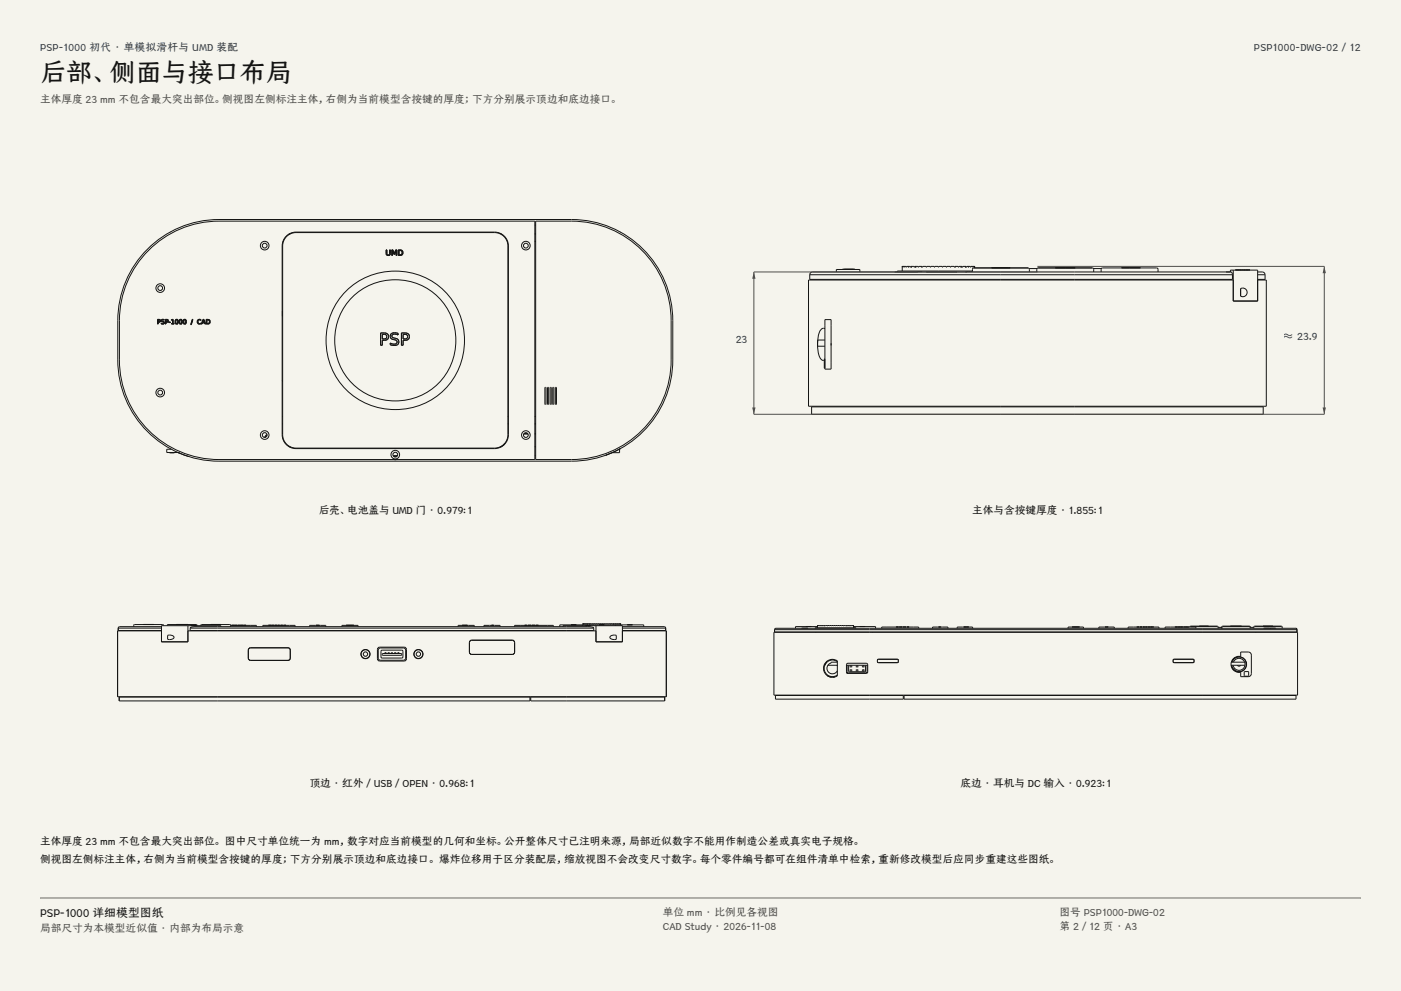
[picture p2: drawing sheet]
<svg xmlns="http://www.w3.org/2000/svg" width="420mm" height="297mm" viewBox="0 0 420 297" stroke-linecap="round" stroke-linejoin="round" font-family="sans-serif">
<g fill="#f5f4ed">
<path d="M0 0h420v297h-420z"/>
<path d="M12 12h396v275h-396z"/>
</g>
<g fill="none" stroke="#141413" stroke-width=".3">
<path d="M44.2 74.7a30.3 30.3 0 0 1 21.4-8.9h105.8a30.3 30.3 0 0 1 30.3 30.3v11.8a30.3 30.3 0 0 1-30.3 30.3h-105.8a30.3 30.3 0 0 1-30.3-30.3v-11.8a30.2 30.2 0 0 1 8.9-21.4zM44.5 75a29.8 29.8 0 0 1 21.1-8.7h94.7v71.4h-94.7a29.9 29.9 0 0 1-29.8-29.8v-11.8a29.8 29.8 0 0 1 8.7-21.1zM50.8 69.6v.1M51.1 69.5l-.1 .1M84.8 72.4h.2M84.8 72.3h.2M85.9 70.9a4 4 0 0 1 2.8-1.2h59.6a4 4 0 0 1 4 4v56.6a4 4 0 0 1-4 4h-59.6a4 4 0 0 1-4-4v-56.6a4 4 0 0 1 1.2-2.8zM86.1 70.5a4.1 4.1 0 0 1 2.6-.9h59.6a4.2 4.2 0 0 1 4.1 4.1v56.6a4.2 4.2 0 0 1-4.1 4.1h-59.6a4.2 4.2 0 0 1-4.1-4.1v-56.6a4.1 4.1 0 0 1 1.5-3.2zM86.5 70.2h.3M86.8 70h.3M114.3 69.6v.1M115.8 74.9h.2v1a.42 .42 0 0 0 .4 .5 .42 .42 0 0 0 .4-.5v-1h.2v1a.63 .63 0 0 1-.6 .7 .63 .63 0 0 1-.6-.7z"/>
<path d="M117.4 74.9h.4l.4 1.1 .4-1.1h.4v1.7h-.3v-1.5l-.4 1.1h-.2l-.4-1.1v1.5h-.3zM119.4 74.9a.94 .94 0 0 1 1.4 .8 .94 .94 0 0 1-1.4 .9zM119.6 75.1a.69 .69 0 0 1 1 .6 .69 .69 0 0 1-1 .7zM122.7 69.6v.1M149.9 70h.3M150.2 70.2h.3M152 72.3h.2M152 72.4h.2M160.3 67.5h.3M160.3 70h.3M160.3 70.2h.3M160.3 72.3h.3"/>
<path d="M160.3 72.4h.3M160.6 66.3h10.8a29.9 29.9 0 0 1 29.8 29.8v11.8a29.9 29.9 0 0 1-29.8 29.8h-10.8zM185.9 69.5l.1 .1M186.2 69.6v.1M270.5 79.8v1.4M270.5 79.8h.1M270.5 79.8v.2M270.6 79.8h.1M270.7 79.8h.1M270.7 79.8v.2l.1-.2M270.8 79.8h.3M271.1 79.8h.1"/>
<path d="M271.1 79.8v.2v-.2M271.1 79.8h.4M271.5 79.8v.2l.7-.2M271.5 79.8h.1M272.2 79.8h.2M272.2 79.8v.2l.2-.2M272.4 79.8h.4v.2l.5-.2M273.1 79.8v.2l.2-.2M273.3 79.8h.7v.2l.7-.2M274.4 79.8v.2h.3v-.2M274.7 79.8h.5v.2l.9-.2M276.1 79.8v.2h.5v-.2h1v.2h.2v-.2h1v.2h.2v-.2h1v.2h.2v-.2h1v.2h.2v-.2h1v.2h.3v-.2h.9v.2h.3v-.2h.9v.2h.3v-.2h.9v.2h.5v-.2"/>
<path d="M276.1 79.8h.3v.2M286.5 79.8h.7v.2l.8-.2M286.5 79.8h-.2v.2M288 79.8h.4v.2l.9-.2M288 79.8v.2h.3v-.2M289.3 79.8h.3v.2l.7-.2M289.3 79.8v.2l.2-.2M290.3 79.8h.1M290.3 79.8v.2l.1-.2M290.4 79.8l.7 .2v-.2M291.1 79.8h.1M291.1 79.8h.4"/>
<path d="M291.5 79.8v.2l.1-.2M291.5 79.8h.1M291.6 79.8h.3M291.9 79.8h.1M291.9 79.8v.2v-.2M291.9 79.8h.2M292.1 79.8h.1M292.1 79.8l.1 .2M292.1 79.8l.1 .5M47.2 95.7h.5a.45 .45 0 0 1 .4 .6 .45 .45 0 0 1-.7 .3v.5h-.2zM47.4 95.9h.3a.26 .26 0 0 1 .2 .2 .26 .26 0 0 1-.2 .3h-.3zM48.4 95.8h.8v.2l-.2-.1a.28 .28 0 0 0-.4 0 .28 .28 0 0 0 0 .3 .51 .51 0 0 1 .7 .2 .51 .51 0 0 1-.3 .7 .51 .51 0 0 1-.7-.2h.1a.31 .31 0 0 0 .6 .1 .31 .31 0 0 0-.2-.5l-.5-.3z"/>
<path d="M49.6 95.7h.4a.45 .45 0 0 1 .5 .6 .45 .45 0 0 1-.7 .3v.5h-.2zM49.8 95.9h.2a.26 .26 0 0 1 .3 .2 .26 .26 0 0 1-.3 .3h-.2zM50.6 96.5l.5 .2zM51.4 95.8l.5-.1v1.2l.3 .2h-.8l.3-.2v-1l-.3 .1zM52.6 95.9a.66 .66 0 0 1 .9 .3 .66 .66 0 0 1-.3 .9 .7 .7 0 0 1-.7-.4 .7 .7 0 0 1 .1-.8zM52.9 95.9a.55 .55 0 0 1 .4 .5 .55 .55 0 0 1-.4 .5l-.2-.5zM53.8 95.9a.66 .66 0 0 1 .9 .3 .66 .66 0 0 1-.3 .9 .7 .7 0 0 1-.7-.4 .7 .7 0 0 1 .1-.8zM54.1 95.9a.55 .55 0 0 1 .4 .5 .55 .55 0 0 1-.4 .5l-.2-.5zM55 95.9a.66 .66 0 0 1 .9 .3 .66 .66 0 0 1-.3 .9 .7 .7 0 0 1-.7-.4 .7 .7 0 0 1 .1-.8zM55.3 95.9a.55 .55 0 0 1 .4 .5 .55 .55 0 0 1-.4 .5l-.2-.5zM57.7 95.7h.1l-.6 1.6zM59.3 95.9a.53 .53 0 0 1 .9 .1 .54 .54 0 0 0-.7 0 .54 .54 0 0 0 0 .8 .54 .54 0 0 0 .7 0 .66 .66 0 0 1-1 .1 .66 .66 0 0 1 .1-1z"/>
<path d="M60.9 95.7h.2l.5 1.4-.3-.3h-.6l-.3 .3zM61 95.9l.3 .7h-.6zM61.8 95.7a.78 .78 0 0 1 1.2 .7 .78 .78 0 0 1-1.2 .7zM62 95.9a.57 .57 0 0 1 .8 .5 .57 .57 0 0 1-.8 .6zM84.6 93.2v1.6M114.1 99.8h1.1a1.11 1.11 0 0 1 1.3 1.1 1.11 1.11 0 0 1-1.3 1.1h-.6v1.5h-.5zM120.3 99.8h1.2a1.11 1.11 0 0 1 1.2 1.1 1.11 1.11 0 0 1-1.2 1.1h-.7v1.5h-.5zM242.8 82.3v1.4h126.7v-1.4M242.8 82.3h126.7M242.8 82.3a.91 .91 0 0 1 1.1-.8h125.1l.5 .8M247.3 98.5a1.25 1.25 0 0 0-1.7 1.2 11.3 11.3 0 0 0 .3 7.7l.6 .6h.6M247.3 95.8h1.8v14.8h-1.8z"/>
<path d="M250.7 81.5v-.7h7.1v.7M252.6 80.7h3.3M252.6 80.7h.1M253.1 80.7h.2M253.1 80.7h.1M253.3 80.7h.1M255.1 80.7h.1M255.3 80.7h.1M255.4 80.7h.4M255.8 80.7h.2M255.8 80.7h.1M255.9 80.7h.1"/>
<path d="M256 80.7h.3M256 80.7h.1M256.1 80.7h.1M256.3 80.7h.1M268.2 81.5h8.2M277.8 81.5h9.1M289.4 81.5h.1M289.5 81.5h1.9M291.5 81.2h-22.5v.3M291.9 80.3l-.3 .2-.1 1M291.9 80.3h16.3M291.9 80.3h8.2"/>
<path d="M297.3 80.3h.1M297.3 80.2v.1M297.3 80.2h5.5M300.1 80.3h8.1M300.1 80.2v.1M302.8 80.3h.1M302.8 80.2v.1M308.2 80.3l.3 .2 .1 1M308.5 80.5h2.4M311.2 80.3l-.3 .2-.1 1M311.2 80.3h16.3M311.2 80.3h8.1"/>
<path d="M316.4 80.2h2.9M316.4 80.2v.1M319.3 80.3h8.2M319.3 80.2h3M322.3 80.2v.1M327.5 80.3l.3 .2 .1 1M327.8 80.5h2.4M330.1 81.5l.1-1 .3-.2h15a1.28 1.28 0 0 1 1.7 .4v.8M336.2 80.2v.1M336.2 80.2h5.7M341.9 80.2v.1M368.9 83.7v.2"/>
<path d="M369.7 83.9h-127.3v37.9h137.2v-37.9h-2.6M369.7 81h7.3v9.2h-7.3zM369.7 81h-.8v.5h-1.3M371.5 80.9h.9M371.5 80.9h.1M371.5 80.9h-1.2h1.2M371.9 86.5a1.3 1.3 0 0 1 2 1.1 1.3 1.3 0 0 1-2 1.1zM372.4 80.9h2.3h-2.3M372.4 80.9h.1M377 82.3h2.2M377 81.5h1.3a.89 .89 0 0 1 .9 .8M379.2 82.3v1.4h-2.2"/>
<path d="M84.6 114v.1M84.6 114.3h.1M84.6 114.1l.1 .1M114.6 100.2h.6a.69 .69 0 0 1 .8 .7 .69 .69 0 0 1-.8 .7h-.6zM117.3 100l1-.3 1 .2v.5l-.5-.2a.77 .77 0 0 0-.9 0 .77 .77 0 0 0-.3 .9l.1 .1a1.48 1.48 0 0 1 1.8 1.6 2 2 0 0 1-2.5 .5v-.5l.6 .3a.87 .87 0 0 0 1 0 .87 .87 0 0 0 .4-.9l-.3-.2a1.78 1.78 0 0 1-1.7-1.2zM120.8 100.2h.7a.69 .69 0 0 1 .7 .7 .69 .69 0 0 1-.7 .7h-.7zM163.4 116.1l.3 .1-.1 5-.3-.1zM164.2 116.1l.3 .1-.1 5-.3-.1zM164.9 116.1l.4 .1-.2 5-.2-.1zM165.7 116.1l.3 .1-.1 5-.2-.1zM166.5 116.1l.3 .1-.1 5-.2-.1zM247.1 107.6l.2 2.7z"/>
<path d="M247.3 101.9h-2.1l-.1 1.5v.4h2.2M247.3 107.9h.1M249.1 102.9v.6M51 135.6h2.4M51 135.6l-.2 .1h1.5l-.2-.1M51.4 134.6h-1.4v1h1M53.4 135.6l.5 .2M53.4 135.6l3.1 1.2M56.5 136.8h.1M80 130.2l-.7 .9M80.1 130.4l-.6 .7M84.6 129.9h.1"/>
<path d="M84.6 127.1h.1M84.6 127h.1M84.6 124.8h.1M84.6 130.1h.1M86.5 133.8h.3M86.8 134h.3M117.8 136.5h1.4M118 136.5a.61 .61 0 0 0 1 0M118.1 137.7h.8M151.3 132.9l-.4 .6-1 .4M152.3 127.1h.1M152.3 127h.1"/>
<path d="M152.3 124.8h.1M158.2 129.9l-1.1 .1M158.3 130.1h-1.3M160.3 136.5h.3M160.3 134h.3M160.3 129.9h.3M160.3 127.1h.3M160.3 127h.3M160.3 124.8h.3M160.3 133.8h.3M160.3 130.1h.3M181.9 136.3l-.2 .1"/>
<path d="M182.2 136.2h.1M182.5 136.1h-.1M183.3 135.8l-.2 .1M183.5 135.7h2.2v-1.1l.2-.1-4.4 2M243.3 121.9h135.4v2.3h-135.4z"/>
<circle cx="79.3" cy="73.6" r="1.3"/>
<circle cx="79.3" cy="73.6" r=".72"/>
<circle cx="157.6" cy="73.6" r="1.3"/>
<circle cx="157.6" cy="73.6" r=".72"/>
<circle cx="48" cy="86.3" r="1.3"/>
<circle cx="48" cy="86.3" r=".72"/>
<circle cx="48" cy="117.7" r="1.3"/>
<circle cx="48" cy="117.7" r=".72"/>
<circle cx="118.4" cy="102" r="20.8"/>
<circle cx="118.4" cy="102" r="18.2"/>
<circle cx="79.3" cy="130.4" r="1.3"/>
<circle cx="79.3" cy="130.4" r=".72"/>
<circle cx="118.5" cy="136.3" r="1.3"/>
<circle cx="118.5" cy="136.3" r=".72"/>
<circle cx="157.6" cy="130.4" r="1.3"/>
<circle cx="157.6" cy="130.4" r=".72"/>
</g>
<path d="M311 81.5h-85v42.7h85" fill="none" stroke="#504e49" stroke-width=".3"/>
<g fill="#504e49">
<path d="M226 81.5l.5 2h-1z"/>
<path d="M225.5 122.1h1l-.5 2.1z"/>
</g>
<path d="M311 79.8h86v44.4h-86" fill="none" stroke="#504e49" stroke-width=".3"/>
<g fill="#504e49">
<path d="M397 79.8l.5 2.1h-1z"/>
<path d="M396.5 122.1h1l-.5 2.1z"/>
</g>
<g fill="none" stroke="#141413" stroke-width=".3">
<path d="M35.4 188.2v.8h13M35.4 188.2h13M43 187.1h3.1M43 187.1v.1M46.1 187.1v.1M48.4 189.1h-13.1v19.7h164.5v-19.7h-13.2M48.4 187.5h7.9v4.9h-7.9zM48.4 187.8h-10.1a4.5 4.5 0 0 0-2.8 .2l-.1 .2M49 187.5l-.2-.3h-8.5l-.2 .6M50.2 187.5l.2-.3h8.4l.3 .3M50.2 190.4h.2a1.21 1.21 0 0 1 1.7 .8 1.78 1.78 0 0 1-1.9 .4zM52.9 187.1h3.4"/>
<path d="M52.9 187.1v.1M54.6 187.1v.1M56.3 189.1h122.4M56.3 187.5h9.9v.3M56.3 187.1v.1M57 188.2v.8h2.7h118.3v-.8M57 188.2l.6-.3 1.2-.1h117.4l1.2 .1 .6 .3M57 188.2h121M57.2 187.5h.1M57.5 187.5h.7M57.5 187.5h.1M58.9 187.5h.1"/>
<path d="M60.2 187.5l.2-.3h8.5l.2 .6M63.2 187.1h2.9M63.2 187.1v.1M66.1 187.1h.1M66.1 187.1v.1M66.2 189v.1M69.1 187.4h7.8v.4M69.4 187.4h1M69.4 187.4h.1M70.3 187.4h.1M70.4 187.4h.1M71.1 187.4h-.7"/>
<path d="M71.1 187.4h.1M71.2 187.4h1.8M71.2 187.4h.1M71.6 187.4h.1M71.8 187.4h.1M72.1 187.4h.1M73 187.4h.1M73.1 187.4h.7M73.1 187.4h.1M73.8 187.4h.1M74.6 194.3l.5-.2 11.5 .1 .4 .6v2.7l-.7 .4h-11.4l-.5-.7v-2.4zM78.8 187.8v-.4h9.7v.4"/>
<path d="M80.4 187.4h.9M80.4 187.4h.1M81.3 187.4h.1M81.4 187.4h.8M81.4 187.4h.1M82.2 187.4h.1M82.4 187.4h.7M82.4 187.4h.1M83.1 187.4h.1M83.2 187.4h.7M83.2 187.4h.1M83.7 187.4h.1"/>
<path d="M83.9 187.4h.1M84.1 187.4h.7M84.1 187.4h.1M84.8 187.4h.1M85 187.4h.1M85.1 187.4h.6M85.1 187.4h.1M85.7 187.4h.1M92.8 187.8v-.4h4.9v.4M94.7 187.4h.3M94.7 187.4h.1M95 187.4h.2"/>
<path d="M95 187.4h.1M95.2 187.4h.1M95.3 187.4h.1M95.5 187.4h.2M95.5 187.4h-.2M95.5 187.4h.1M95.7 187.4h.1M102.5 187.8v-.4h4.8v.4M103.8 187.4h2.3M103.8 187.4h.1M106.1 187.4h.1M113.3 194.2l.5-.2h7.6l.5 .6-.1 3.1-.6 .4h-7.6l-.5-.7v-2.8z"/>
<path d="M113.6 194.4l.4-.2h7.2l.4 .6v2.7l-.6 .4-7.2-.1-.4-.6v-2.4zM114.3 195l.2-.2 6.1 .1 .2 .3-.1 1.9-.2 .1h-6.1l-.2-.3zM114.6 195.9h5.7l.1 .4-5.7 .1zM115.4 195.7v.1M115.4 195.7h.3M115.4 195.8h.3M115.8 195.7v.1M116.3 195.7v.1M116.4 195.7l.3 .1h-.3M117.3 195.7l.4 .1zM118.3 195.7l.4 .1zM119.2 195.7l.4 .1z"/>
<path d="M137.3 187.8v-.4h4.9v.4M138.6 187.4h1.5M138.6 187.4h.1M139.2 187.4h.1M139.4 187.4h.1M140.1 187.4h.1M140.9 192.1l.5-.2h12.5l.4 .6-.1 3.2-.6 .4h-12.5l-.4-.6v-3zM145.1 187.8v-.4h4.8v.4M147.3 187.4h.7M147.3 187.4h.1M148 187.4h.1M154.3 187.8v-.4h11.6v.4"/>
<path d="M157.3 187.4h.7M157.3 187.4h.1M158 187.4h.1M158.2 187.4h1M158.2 187.4h.1M158.5 187.4h.1M158.7 187.4h.1M159 187.4h.1M159.2 187.4h.1M159.4 187.4h1M159.4 187.4h.1M160.4 187.4h.1"/>
<path d="M160.6 187.4h.8M160.6 187.4h.1M160.8 187.4h.1M161.3 187.4h.1M161.4 187.4h.1M167.8 187.8v-.5h25.2v.5M168.8 189v.1M171.2 187.3h1.6M174.6 187.3v.2M174.8 186.9l-.1 .4M174.8 186.9l-.1 .1M174.8 186.9h.1"/>
<path d="M174.9 186.9h.1M175 187h.1M175 186.9v.1M175 186.9h.1M175.1 186.9h.2M175.3 186.9h.3M175.3 186.9h.1M175.6 187.5h.1M175.6 186.9h.1M175.7 186.9h.5M176.1 186.9v.1M176.2 186.9h.7"/>
<path d="M176.2 186.9l-.1 .1M176.3 187.3v.2M176.7 187.5h.1M176.8 186.9h.1M176.9 186.9h.8M177 187.5h.1M177.7 186.9h5.4M177.7 186.9l.1 .1M178.7 187.5h7.9v4.9h-7.9zM178.7 187.5h-9.9v.3M179.6 187.3h1.6M180.4 187.2v.1"/>
<path d="M183 190.7l.9-.4 .9 .1v1.2h-.2a1.19 1.19 0 0 1-1.7-.8zM183.1 186.9h.8M183.1 186.9l-.1 .1M183.9 186.9h.7M183.9 186.9h.1M184.5 187.3v.2M184.6 186.9h.5M184.6 186.9l.1 .1M184.7 186.9v.1M185.1 186.9h.1M185.1 186.9h.4M185.5 186.9h.1"/>
<path d="M185.5 186.9h.2M185.7 186.9h.1M185.8 186.9h.1M185.9 186.9h.1M186 186.9l.1 .1M186 186.9h.1M186 186.9l.1 .4M186.2 187.3v.2M186.6 188.2h13M186.6 187.8h10.1a4.5 4.5 0 0 1 2.8 .2l.1 .2M188 187.3h1.6M199.6 188.2v.8h-13"/>
<path d="M232 189.5h157v18.8h-157zM232.2 188.7v.7h156.6v-.7M232.2 188.7h156.6M232.2 188.7l.4-.4h155.8l.4 .4M240.3 188.2h1.9M240.3 188.2v.1M241.7 187.8h1.5M242.2 188.2v.1M244.3 188.3h12.3M244.6 189.4v.1M244.9 187.8v.4M245.1 187.8h-6.6v.5"/>
<path d="M245.1 187.5h.1M245.1 187.5v.7M245.1 187.5v.1M245.2 187.5h.1M245.2 187.6h.1M245.2 187.5v.1M245.2 187.5h.2M245.4 187.5h.1M245.4 187.6h.1M245.4 187.5v.1M245.4 187.5h.2M245.6 187.5h.3"/>
<path d="M245.6 187.5h.1M245.9 187.5h.1M246 187.5h.5M246.4 187.5v.1M246.5 187.5h.7M246.5 187.5l-.2 .1M247 187.5v.1M247 199.4h.1M247 199.4h.2M247.1 199.2h.1M247.2 187.5h.7M247.2 187.5l-.3 .1"/>
<path d="M247.5 198.6h.1M247.5 198.9l-.3 .5M247.6 198.5h.3l-.7 .9M247.6 198.4a2.68 2.68 0 0 1 3.4-.3v4.4a2.68 2.68 0 0 1-3.5-.5 2.68 2.68 0 0 1 .1-3.6zM247.9 187.5h5.2M247.9 187.5l.1 .1M248.1 198h.1M248.2 199.4h2.8M248.4 197.9h.1M248.6 197.8h.1M249.6 197.6h.2M249.6 197.6l-.6 .1"/>
<path d="M250.9 199.4l.1 .2M251 198.5a2.62 2.62 0 0 0-2.9 1 1.64 1.64 0 0 0 .7 2.2 1.64 1.64 0 0 0 2.2-.7M251 198.3a2.49 2.49 0 0 0-3.3 .3 2.49 2.49 0 0 0 0 3.4 2.49 2.49 0 0 0 3.3 .3M253.1 187.5h.7M253.1 187.5l-.2 .1M253.8 199.4h6.3M253.8 187.5h.7M253.8 187.5l.2 .1M253.9 198.9l5.9-.1 .3 .4v2.3l-.4 .3h-5.7l-.2-.4zM253.9 199.4v1.8l.5 .4h5.3l.2-.4v-1.8M253.9 187.5v.1M254.4 199.4v1.7l.2 .2h4.7l.2-.2-.1-1.7"/>
<path d="M254.5 187.5h.4M254.5 187.5l.1 .1M254.9 199.5h.4v.4h-.4zM254.9 187.5h.1M255 187.5h.3M255.3 187.5h.1M255.3 187.5h.2M255.5 187.5h.1M255.5 187.6h.1M255.5 187.5v.1M255.6 187.5h.1M255.7 187.5h.1"/>
<path d="M255.8 187.5h.1M255.8 187.6h.1M255.8 187.5l.1 .7M255.9 187.5h.1M255.9 187.8h6.6v.5M256 187.8v.4M256.7 199.5h.5v.4h-.5zM257.8 187.8h1.5M258.5 199.5h.5v.4h-.5zM261.6 189.4v.1M263.1 197.7l.3-.1h5.6l.3 .1v.6l-.3 .3h-5.6l-.3-.2zM264.3 188.3v-.4h11.1v.4"/>
<path d="M268.6 187.9h.1M268.7 187.9h.1M269.2 187.9h.1M269.4 187.9h.1M269.6 187.9h.9M269.6 187.9h.1M270.5 187.9h.1M270.7 187.9h.1M270.8 187.9h.1M271.1 187.9h.1M271.2 187.9h.1M271.5 187.9h.1"/>
<path d="M271.6 187.9h.1M271.9 187.9h.1M272.5 187.9h.1M279.6 188.3v-.4h4.6v.4M281.4 187.9h.1M282 187.9h.1M288.9 187.9h.1M289.6 187.9h.1M289.8 187.9h.1M290 187.9h1.6v.4M290.4 187.9h-3.4v.4M290.4 187.9h.1"/>
<path d="M321.4 187.9h2.2M321.4 187.9h.1M321.8 187.9h-1.6v.4M323.2 187.9h1.6v.4M323.6 187.9h.1M329.4 188.3v-.4h4.6v.4M331.3 187.9h.2M331.3 187.9h.1M331.6 187.9h.2M331.6 187.9h.1M331.8 187.9h.1M331.9 187.9h.2"/>
<path d="M331.9 187.9h.1M332.1 187.9h.1M332.2 187.9h.1M340.8 187.9h.1M340.8 187.9h.7M341.5 187.9h.1M341.7 187.9h.1M342.4 187.9h.1M342.6 187.9h.1M343.2 187.9h.1M343.3 187.9h.1M344 187.9h.1"/>
<path d="M344.1 187.9h.9M344.1 187.9h.1M345 187.9h.1M345.4 187.9h.1M345.5 187.9h.1M345.9 187.9h1.5v.4M345.9 187.9h-7.7v.4M345.9 187.9h.1M349.3 188.3v-.4h9.2v.4M351.7 197.7l.3-.1h5.6l.3 .1 .1 .6-.4 .3h-5.6l-.3-.2zM352.2 187.9h.1M352.2 187.9h.7"/>
<path d="M352.9 187.9h.1M353 187.9h.1M353.4 187.9h.1M353.5 187.9h.1M353.8 187.9h.1M353.9 187.9h.1M354 187.9h.1M354.4 187.9h.1M354.5 187.9h.1M354.7 187.9h.1M354.8 187.9h.1M354.9 187.9h.1"/>
<path d="M355.1 187.9h.1M355.3 187.9h.1M355.4 187.9h.1M355.6 187.9h.1M355.9 187.9h.1M356 187.9h.1M356.4 187.9h.1M356.7 187.9l.2-.2h8.1l.2 .6M356.7 187.9h.1M359.4 189.4v.1M359.5 187.7h2.8M359.5 187.7h.1"/>
<path d="M362.3 187.7h.1M365.2 188h1.1M366.3 188.3l.2-.6h8.1l.2 .6M368.9 187.7h.1M368.9 187.7h3.3M369.1 199.4h4.1M369.1 198.5h4M369.2 187.7h.1M369.3 198.5a2.26 2.26 0 0 1 3.6-1.2 2.26 2.26 0 0 1-.4 3.8 2.26 2.26 0 0 1-3.3-1.7M369.3 187.7h.1M369.3 198.5a2.2 2.2 0 0 1 3.5-1.1 2.2 2.2 0 0 1-.3 3.6 2.2 2.2 0 0 1-3.2-1.6M369.8 198.5a1.8 1.8 0 0 1 2.8-.8 1.8 1.8 0 0 1-.3 3 1.8 1.8 0 0 1-2.6-1.3"/>
<path d="M369.8 197.4a2.4 2.4 0 0 1 2.1-.6v-1.4h2.3a.92 .92 0 0 1 .9 .9v5.6a.92 .92 0 0 1-.9 .9h-2.3v-1.4a2.4 2.4 0 0 1-2.6-1.2 2.4 2.4 0 0 1 .5-2.8zM370.5 187.7h.1M371 199.4a.55 .55 0 0 0 .9 0M371.7 187.7h.1M371.9 187.7h.1M372.2 187.7h.1M373.5 198.5l.1 .9M373.5 198.5h.1M373.6 199.4h.1M374.8 188h1.1M375.9 188.3l.2-.6h8.1l.2 .6M376.4 189.4v.1"/>
<path d="M378.6 187.7h3M378.6 187.7h.1M378.8 188.2h1.9M378.8 188.2v.1M380.7 188.2v.1M380.8 188.2v.1M381.6 187.7h.1M382.4 188.2l-1.6 .1M382.4 188.2v.1M35.7 208.9h123.2v1.2h-123.2zM159.1 208.9h40.2v1.2h-40.2zM232.5 208.4h38.3v1.1h-38.3z"/>
<path d="M246.9 200.5h.1M246.9 200.9h.1M247.2 201.6h.1M248 202.5l1.3 .5M249.3 203h.1M249.4 203h.1M250.4 202.9l-.7 .1M250.7 202.7l-.1 .1M253.8 201.5l.4 .3M254.9 200.7h.4v.4h-.4zM256.7 200.7h.5v.4h-.5zM258.5 200.7h.5v.4h-.5z"/>
<path d="M271 208.4h117.5v1.1h-117.5zM373 201.3h1.3v1.3h-1.3z"/>
<circle cx="109.6" cy="196" r="1.38"/>
<circle cx="109.6" cy="196" r="1.31"/>
<circle cx="109.6" cy="196" r=".66"/>
<circle cx="115.4" cy="195.7" r=".02"/>
<circle cx="115.4" cy="195.8" r=".02"/>
<circle cx="115.7" cy="195.7" r=".02"/>
<circle cx="115.7" cy="195.8" r=".02"/>
<circle cx="116.4" cy="195.7" r=".02"/>
<circle cx="116.4" cy="195.8" r=".02"/>
<circle cx="116.7" cy="195.7" r=".02"/>
<circle cx="116.7" cy="195.8" r=".02"/>
<circle cx="117.3" cy="195.7" r=".02"/>
<circle cx="117.3" cy="195.8" r=".02"/>
<circle cx="117.7" cy="195.7" r=".02"/>
<circle cx="117.7" cy="195.8" r=".02"/>
<circle cx="118.3" cy="195.7" r=".02"/>
<circle cx="118.3" cy="195.8" r=".02"/>
<circle cx="118.6" cy="195.7" r=".02"/>
<circle cx="118.6" cy="195.8" r=".02"/>
<circle cx="119.3" cy="195.7" r=".02"/>
<circle cx="119.3" cy="195.8" r=".02"/>
<circle cx="119.6" cy="195.7" r=".02"/>
<circle cx="119.6" cy="195.8" r=".02"/>
<circle cx="125.4" cy="196" r="1.38"/>
<circle cx="125.4" cy="196" r="1.31"/>
<circle cx="125.4" cy="196" r=".66"/>
</g>
<path d="M12 269.3h396zM12 269h396v.3h-396z" fill-rule="evenodd" fill="#504e49"/>
<text font-size="7.8" fill="#141413" x="12" y="24.7">后部、侧面与接口布局</text>
<text font-size="3.5" fill="#141413" x="12" y="274.9">PSP-1000 详细模型图纸</text>
<g font-size="3.2" fill="#1b365d">
<text x="12" y="15.3">PSP-1000 初代 · 单模拟滑杆与 UMD 装配</text>
<text x="375.9" y="15.3">PSP1000-DWG-02 / 12</text>
<text x="384.9" y="102">≈ 23.9</text>
<text x="220.5" y="102.8">23</text>
</g>
<g font-size="3.2" fill="#504e49">
<text x="12" y="30.9">主体厚度 23 mm 不包含最大突出部位。侧视图左侧标注主体，右侧为当前模型含按键的厚度；下方分别展示顶边和底边接口。</text>
<text x="198.7" y="274.5">单位 mm · 比例见各视图</text>
<text x="317.6" y="274.5">图号 PSP1000-DWG-02</text>
<text x="12" y="279.3">局部尺寸为本模型近似值 · 内部为布局示意</text>
<text x="198.7" y="278.8">CAD Study · 2026-11-08</text>
<text x="317.6" y="278.8">第 2 / 12 页 · A3</text>
</g>
<g font-size="3.2" fill="#141413">
<text x="95.5" y="154">后壳、电池盖与 UMD 门 · 0.979:1</text>
<text x="291.4" y="154">主体与含按键厚度 · 1.855:1</text>
<text x="92.8" y="236">顶边 · 红外 / USB / OPEN · 0.968:1</text>
<text x="287.9" y="236">底边 · 耳机与 DC 输入 · 0.923:1</text>
<text x="12" y="253.3">主体厚度 23 mm 不包含最大突出部位。 图中尺寸单位统一为 mm，数字对应当前模型的几何和坐标。公开整体尺寸已注明来源，局部近似数字不能用作制造公差或真实电子规格。</text>
<text x="12" y="258.6">侧视图左侧标注主体，右侧为当前模型含按键的厚度；下方分别展示顶边和底边接口。 爆炸位移用于区分装配层，缩放视图不会改变尺寸数字。每个零件编号都可在组件清单中检索，重新修改模型后应同步重建这些图纸。</text>
</g>
</svg>
